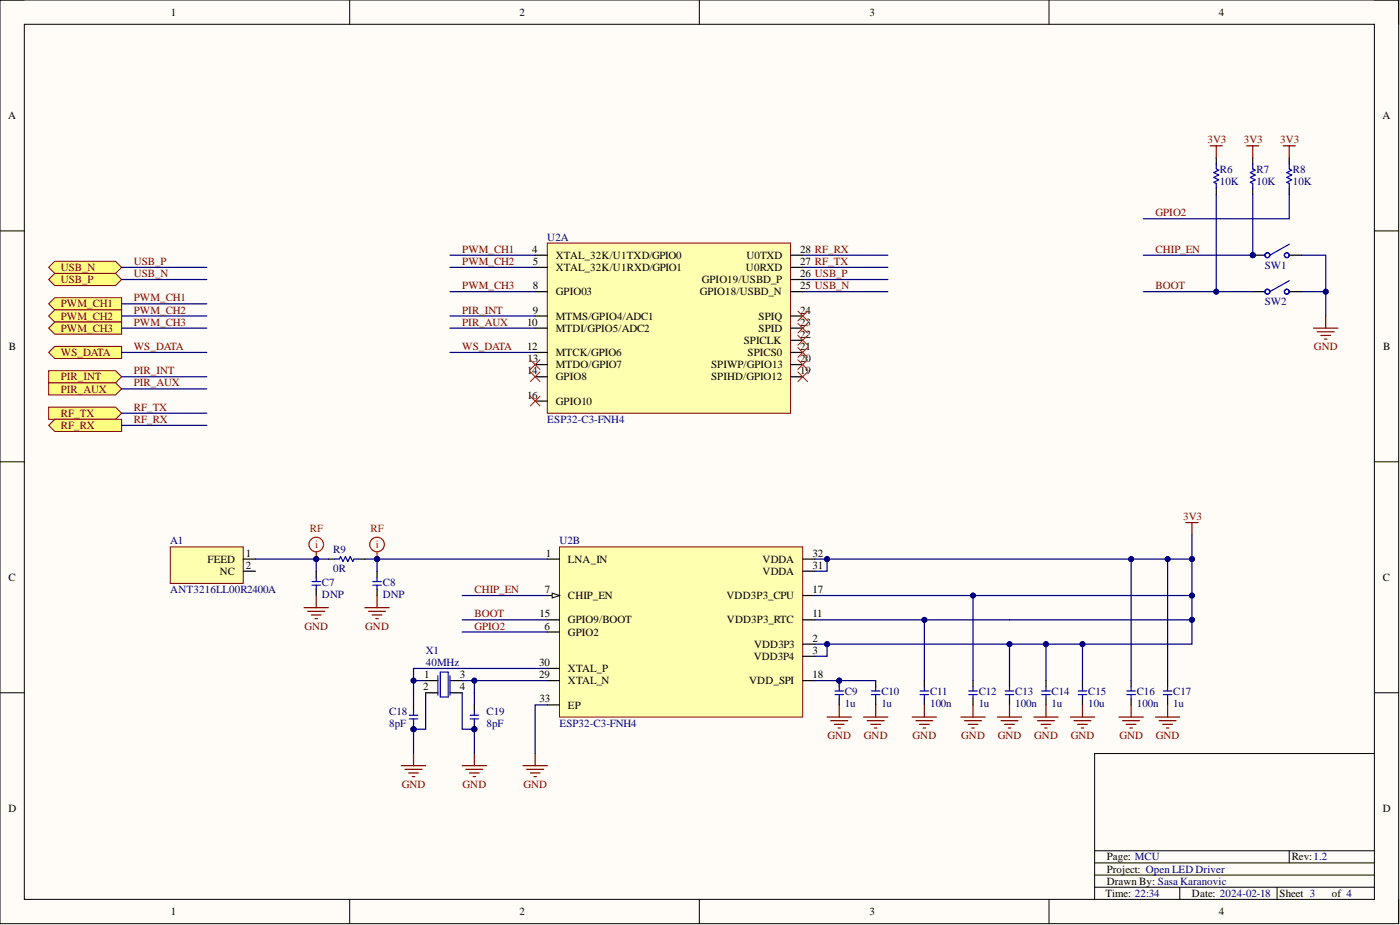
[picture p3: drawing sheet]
<svg xmlns="http://www.w3.org/2000/svg" width="292mm" height="193mm" viewBox="0 0 292 193" stroke-linecap="round" stroke-linejoin="round" font-family="sans-serif">
<path d="M0 0h291.8v192.7h-291.8z" fill-rule="evenodd" fill="#fffcf8"/>
<path d="M0 0h291.8v192.7h-291.8z" fill="none" stroke="#000" stroke-width=".21"/>
<path d="M5.1 5.1h281.7v182.5h-281.7z" fill-rule="evenodd" fill="#fffcf8"/>
<g fill="none" stroke="#000" stroke-width=".21">
<path d="M0 0h5.1M73 0v5.1M145.9 0v5.1M218.9 0v5.1M286.8 0h5v5.1M5.1 5.1h281.7v182.5h-281.7zM0 48.2h5.1M286.8 48.2h5M0 96.3h5.1M286.8 96.3h5M0 144.5h5.1M286.8 144.5h5"/>
<path d="M286.8 157.2h-58.4v30.4M228.4 177.5h58.4M269 177.5v2.5M73 187.6v5.1M145.9 187.6v5.1M218.9 187.6v5.1M228.4 182.6h58.4M228.4 185.1h58.4M228.4 180h58.4M246.2 185.1v2.5M266.5 185.1v2.5M291.8 187.6v5.1"/>
</g>
<path d="M35.5 114.1h15.3v7.6h-15.3z" fill-rule="evenodd" fill="#ffffb0"/>
<path d="M35.5 114.1h15.3v7.6h-15.3z" fill="none" stroke="#800000" stroke-width=".21"/>
<path d="M50.8 116.6h2.5M50.8 119.2h2.5M66 119.2v1.2M68.5 116.6h1.3M74.9 116.6h1.2M78.7 119.2v1.2M66 123v1.2M78.7 123v1.2" fill="none" stroke="#000" stroke-width=".25"/>
<path d="M69.8 116.6h1l.3-.5 .5 1 .5-1 .5 1 .5-1 .5 1 .2-.5h1.1M65.1 121.3h1.8M65.1 122.1h1.8M66 120.4v.9M66 122.1v.9M77.8 121.3h1.8M77.8 122.1h1.8M78.7 120.4v.9M78.7 122.1v.9" fill="none" stroke="#00f" stroke-width=".25"/>
<path d="M53.3 116.6h15.2" fill="none" stroke="#000080" stroke-width=".25"/>
<circle cx="66" cy="116.6" r=".51" fill="#000080"/>
<circle cx="66" cy="116.6" r=".51" fill="none" stroke="#000080" stroke-width=".21"/>
<path d="M66 116.6v2.6" fill="none" stroke="#000080" stroke-width=".25"/>
<circle cx="66" cy="116.6" r=".51" fill="#000080"/>
<circle cx="66" cy="116.6" r=".51" fill="none" stroke="#000080" stroke-width=".21"/>
<path d="M76.1 116.6h38.1" fill="none" stroke="#000080" stroke-width=".25"/>
<circle cx="78.7" cy="116.6" r=".51" fill="#000080"/>
<circle cx="78.7" cy="116.6" r=".51" fill="none" stroke="#000080" stroke-width=".21"/>
<path d="M78.7 116.6v2.6" fill="none" stroke="#000080" stroke-width=".25"/>
<circle cx="78.7" cy="116.6" r=".51" fill="#000080"/>
<circle cx="78.7" cy="116.6" r=".51" fill="none" stroke="#000080" stroke-width=".21"/>
<g fill="none" stroke="#800000" stroke-width=".25">
<path d="M247.4 109h2.6M248.7 109v2.6M63.4 126.8h5.1M64.2 127.5h3.6M65 128.3h2M65.7 129.1h.5M66 124.2v2.6M76.1 126.8h5.1M76.9 127.5h3.5M77.7 128.3h2M78.4 129.1h.5M78.7 124.2v2.6"/>
<path d="M109.1 159.7h5.1M111.7 157.2v2.5M208.1 149.6h5.1M208.8 150.4h3.6M209.6 151.1h2M210.4 151.9h.5M210.6 147.1v2.5M215.7 149.6h5.1M216.5 150.4h3.5M217.2 151.1h2.1M218 151.9h.5M218.2 147.1v2.5"/>
<path d="M223.3 149.6h5.1M224.1 150.4h3.5M224.8 151.1h2.1M225.6 151.9h.5M225.9 147.1v2.5M109.9 160.5h3.5M110.6 161.3h2.1M111.4 162h.5"/>
</g>
<path d="M88.8 142h2.6M88.8 144.5h2.6M93.9 142h2.5M93.9 144.5h2.5M210.6 142v1.3M210.6 145.8v1.3M218.2 142v1.3M218.2 145.8v1.3M225.9 142v1.3M225.9 145.8v1.3" fill="none" stroke="#000" stroke-width=".25"/>
<g fill="none" stroke="#00f" stroke-width=".25">
<path d="M91.4 141v4M91.9 140.2h1.6v5.2h-1.6zM93.9 141v4M209.7 144.1h1.8M209.7 144.9h1.8M210.6 143.3v.8M210.6 144.9v.9M217.3 144.1h1.8M217.3 144.9h1.8M218.2 143.3v.8M218.2 144.9v.9M225 144.1h1.7"/>
<path d="M225 144.9h1.7M225.9 143.3v.8M225.9 144.9v.9"/>
</g>
<path d="M93.9 53.2h17.8M93.9 55.8h17.8M167.5 53.2h17.7M167.5 55.8h17.7M167.5 58.3h17.7M93.9 60.8h17.8M93.9 65.9h17.8M93.9 73.5h17.8M167.5 60.8h17.7" fill="none" stroke="#000080" stroke-width=".25"/>
<circle cx="261.4" cy="53.2" r=".51" fill="#000080"/>
<circle cx="261.4" cy="53.2" r=".51" fill="none" stroke="#000080" stroke-width=".21"/>
<path d="M261.4 53.2h2.5" fill="none" stroke="#000" stroke-width=".25"/>
<circle cx="261.4" cy="53.2" r=".51" fill="#000080"/>
<circle cx="261.4" cy="53.2" r=".51" fill="none" stroke="#000080" stroke-width=".21"/>
<path d="M269 53.2h2.5M261.4 60.8h2.5M269 60.8h2.5" fill="none" stroke="#000" stroke-width=".25"/>
<g fill="none" stroke="#00f" stroke-width=".25">
<path d="M269 51l-4.1 2.2M269 58.6l-4.1 2.2"/>
<circle cx="264.4" cy="53.2" r=".51"/>
<circle cx="268.5" cy="53.2" r=".51"/>
<circle cx="264.4" cy="60.8" r=".51"/>
<circle cx="268.5" cy="60.8" r=".51"/>
</g>
<path d="M114.2 50.7h50.7v35.5h-50.7z" fill-rule="evenodd" fill="#ffffb0"/>
<path d="M114.2 50.7h50.7v35.5h-50.7z" fill="none" stroke="#800000" stroke-width=".21"/>
<g fill="none" stroke="#000" stroke-width=".25">
<path d="M111.7 53.2h2.5M111.7 55.8h2.5M164.9 53.2h2.6M164.9 55.8h2.6M164.9 58.3h2.6M111.7 65.9h2.5M111.7 68.5h2.5M111.7 60.8h2.5M111.7 76.1h2.5M111.7 73.5h2.5M111.7 78.6h2.5M164.9 65.9h2.6"/>
<path d="M164.9 68.5h2.6M164.9 60.8h2.6M164.9 76.1h2.6M164.9 73.5h2.6M164.9 78.6h2.6M164.9 71h2.6M111.7 83.7h2.5"/>
</g>
<path d="M116.7 114.1h50.8v35.5h-50.8z" fill-rule="evenodd" fill="#ffffb0"/>
<path d="M116.7 114.1h50.8v35.5h-50.8z" fill="none" stroke="#800000" stroke-width=".21"/>
<path d="M114.2 116.6h2.5M114.2 131.8h2.5M114.2 124.2h2.5M167.5 134.4h2.5M167.5 136.9h2.5" fill="none" stroke="#000" stroke-width=".25"/>
<path d="M115.2 123.7l1.5 .5-1.5 .5z" fill="#f8fcff"/>
<path d="M115.2 123.7l1.5 .5-1.5 .5z" fill="none" stroke="#000" stroke-width=".21"/>
<path d="M167.5 119.2h2.5M167.5 116.6h2.5M114.2 139.5h2.5M114.2 129.3h2.5M167.5 124.2h2.5M167.5 129.3h2.5M114.2 142h2.5M114.2 147.1h2.5M167.5 142h2.5" fill="none" stroke="#000" stroke-width=".25"/>
<path d="M96.4 142h17.8M114.2 147.1h-2.5v10.1" fill="none" stroke="#000080" stroke-width=".25"/>
<circle cx="99" cy="142" r=".51" fill="#000080"/>
<circle cx="99" cy="142" r=".51" fill="none" stroke="#000080" stroke-width=".21"/>
<path d="M83.7 159.7h5.1M86.3 157.2v2.5M96.4 159.7h5.1M99 157.2v2.5M84.5 160.5h3.6M85.3 161.3h2M86 162h.5M97.2 160.5h3.5M98 161.3h2M98.7 162h.5" fill="none" stroke="#800000" stroke-width=".25"/>
<path d="M86.3 142h2.5" fill="none" stroke="#000080" stroke-width=".25"/>
<circle cx="86.3" cy="142" r=".51" fill="#000080"/>
<circle cx="86.3" cy="142" r=".51" fill="none" stroke="#000080" stroke-width=".21"/>
<path d="M203 142v1.3M203 145.8v1.3" fill="none" stroke="#000" stroke-width=".25"/>
<path d="M202.1 144.1h1.8M202.1 144.9h1.8M203 143.3v.8M203 144.9v.9" fill="none" stroke="#00f" stroke-width=".25"/>
<path d="M200.5 149.6h5M201.2 150.4h3.6M202 151.1h2M202.8 151.9h.5M203 147.1v2.5" fill="none" stroke="#800000" stroke-width=".25"/>
<circle cx="175.1" cy="142" r=".51" fill="#000080"/>
<circle cx="175.1" cy="142" r=".51" fill="none" stroke="#000080" stroke-width=".21"/>
<path d="M175.1 142v1.3M175.1 145.8v1.3" fill="none" stroke="#000" stroke-width=".25"/>
<circle cx="175.1" cy="142" r=".51" fill="#000080"/>
<circle cx="175.1" cy="142" r=".51" fill="none" stroke="#000080" stroke-width=".21"/>
<g fill="none" stroke="#00f" stroke-width=".25">
<path d="M174.2 144.1h1.8M174.2 144.9h1.8M175.1 143.3v.8M175.1 144.9v.9M181.8 144.1h1.8M181.8 144.9h1.8M182.7 143.3v.8M182.7 144.9v.9M235.1 144.1h1.8M235.1 144.9h1.8M236 143.3v.8M236 144.9v.9"/>
<path d="M242.7 144.1h1.8M242.7 144.9h1.8M243.6 143.3v.8M243.6 144.9v.9"/>
</g>
<g fill="none" stroke="#800000" stroke-width=".25">
<path d="M172.6 149.6h5M173.3 150.4h3.6M174.1 151.1h2M174.8 151.9h.6M175.1 147.1v2.5M180.2 149.6h5M180.9 150.4h3.6M181.7 151.1h2M182.5 151.9h.5M182.7 147.1v2.5M233.5 149.6h5M234.2 150.4h3.6"/>
<path d="M235 151.1h2M235.7 151.9h.6M236 147.1v2.5M241.1 149.6h5.1M241.8 150.4h3.6M242.6 151.1h2M243.4 151.9h.5M243.6 147.1v2.5"/>
</g>
<path d="M182.7 142v1.3M182.7 145.8v1.3M236 142v1.3M236 145.8v1.3M243.6 142v1.3M243.6 145.8v1.3" fill="none" stroke="#000" stroke-width=".25"/>
<path d="M210.6 134.4v7.6" fill="none" stroke="#000080" stroke-width=".25"/>
<circle cx="210.6" cy="134.4" r=".51" fill="#000080"/>
<circle cx="210.6" cy="134.4" r=".51" fill="none" stroke="#000080" stroke-width=".21"/>
<path d="M218.2 134.4v7.6" fill="none" stroke="#000080" stroke-width=".25"/>
<circle cx="218.2" cy="134.4" r=".51" fill="#000080"/>
<circle cx="218.2" cy="134.4" r=".51" fill="none" stroke="#000080" stroke-width=".21"/>
<path d="M170 116.6h78.7" fill="none" stroke="#000080" stroke-width=".25"/>
<circle cx="172.6" cy="116.6" r=".51" fill="#000080"/>
<circle cx="172.6" cy="116.6" r=".51" fill="none" stroke="#000080" stroke-width=".21"/>
<circle cx="236" cy="116.6" r=".51" fill="#000080"/>
<circle cx="236" cy="116.6" r=".51" fill="none" stroke="#000080" stroke-width=".21"/>
<circle cx="243.6" cy="116.6" r=".51" fill="#000080"/>
<circle cx="243.6" cy="116.6" r=".51" fill="none" stroke="#000080" stroke-width=".21"/>
<circle cx="248.7" cy="116.6" r=".51" fill="#000080"/>
<circle cx="248.7" cy="116.6" r=".51" fill="none" stroke="#000080" stroke-width=".21"/>
<path d="M170 129.3h40.6" fill="none" stroke="#000080" stroke-width=".25"/>
<circle cx="192.9" cy="129.3" r=".51" fill="#000080"/>
<circle cx="192.9" cy="129.3" r=".51" fill="none" stroke="#000080" stroke-width=".21"/>
<path d="M170 142h12.7" fill="none" stroke="#000080" stroke-width=".25"/>
<circle cx="175.1" cy="142" r=".51" fill="#000080"/>
<circle cx="175.1" cy="142" r=".51" fill="none" stroke="#000080" stroke-width=".21"/>
<path d="M269 33v1.2M269 39.3v1.3" fill="none" stroke="#000" stroke-width=".25"/>
<path d="M269 34.2v1l.5 .3-1 .5 1 .5-1 .5 1 .5-1 .5 .5 .3v1" fill="none" stroke="#00f" stroke-width=".25"/>
<path d="M238.5 60.8h22.9M96.4 124.2h17.8M96.4 129.3h17.8M96.4 131.8h17.8" fill="none" stroke="#000080" stroke-width=".25"/>
<circle cx="253.8" cy="60.8" r=".51" fill="#000080"/>
<circle cx="253.8" cy="60.8" r=".51" fill="none" stroke="#000080" stroke-width=".21"/>
<path d="M238.5 53.2h22.9" fill="none" stroke="#000080" stroke-width=".25"/>
<circle cx="261.4" cy="53.2" r=".51" fill="#000080"/>
<circle cx="261.4" cy="53.2" r=".51" fill="none" stroke="#000080" stroke-width=".21"/>
<path d="M271.5 53.2h5.1v12.7" fill="none" stroke="#000080" stroke-width=".25"/>
<circle cx="276.6" cy="60.8" r=".51" fill="#000080"/>
<circle cx="276.6" cy="60.8" r=".51" fill="none" stroke="#000080" stroke-width=".21"/>
<path d="M274.1 68.5h5M274.8 69.2h3.6M275.6 70h2M276.3 70.7h.6M276.6 65.9v2.6" fill="none" stroke="#800000" stroke-width=".25"/>
<path d="M271.5 60.8h5.1" fill="none" stroke="#000080" stroke-width=".25"/>
<circle cx="276.6" cy="60.8" r=".51" fill="#000080"/>
<circle cx="276.6" cy="60.8" r=".51" fill="none" stroke="#000080" stroke-width=".21"/>
<path d="M252.5 30.4h2.5M253.8 30.4v2.6M260.1 30.4h2.5M261.4 30.4v2.6M267.7 30.4h2.6M269 30.4v2.6" fill="none" stroke="#800000" stroke-width=".25"/>
<path d="M253.8 33v1.2M253.8 39.3v1.3M261.4 33v1.2M261.4 39.3v1.3" fill="none" stroke="#000" stroke-width=".25"/>
<path d="M253.8 34.2v1l.5 .3-1 .5 1 .5-1 .5 1 .5-1 .5 .5 .3v1M261.4 34.2v1l.5 .3-1 .5 1 .5-1 .5 1 .5-1 .5 .5 .3v1" fill="none" stroke="#00f" stroke-width=".25"/>
<path d="M261.4 40.6v12.6M269 40.6v5h-30.5" fill="none" stroke="#000080" stroke-width=".25"/>
<circle cx="261.4" cy="53.2" r=".51" fill="#000080"/>
<circle cx="261.4" cy="53.2" r=".51" fill="none" stroke="#000080" stroke-width=".21"/>
<path d="M253.8 40.6v20.2" fill="none" stroke="#000080" stroke-width=".25"/>
<circle cx="253.8" cy="60.8" r=".51" fill="#000080"/>
<circle cx="253.8" cy="60.8" r=".51" fill="none" stroke="#000080" stroke-width=".21"/>
<path d="M114.2 139.5h-27.9v5" fill="none" stroke="#000080" stroke-width=".25"/>
<circle cx="86.3" cy="142" r=".51" fill="#000080"/>
<circle cx="86.3" cy="142" r=".51" fill="none" stroke="#000080" stroke-width=".21"/>
<path d="M86.3 152.1v5.1" fill="none" stroke="#000080" stroke-width=".25"/>
<circle cx="86.3" cy="152.1" r=".51" fill="#000080"/>
<circle cx="86.3" cy="152.1" r=".51" fill="none" stroke="#000080" stroke-width=".21"/>
<path d="M86.3 144.5v2.6" fill="none" stroke="#000080" stroke-width=".25"/>
<circle cx="86.3" cy="152.1" r=".51" fill="#000080"/>
<circle cx="86.3" cy="152.1" r=".51" fill="none" stroke="#000080" stroke-width=".21"/>
<path d="M86.3 147.1v1.2M86.3 150.9v1.2" fill="none" stroke="#000" stroke-width=".25"/>
<circle cx="86.3" cy="152.1" r=".51" fill="#000080"/>
<circle cx="86.3" cy="152.1" r=".51" fill="none" stroke="#000080" stroke-width=".21"/>
<path d="M85.4 150h1.8M85.4 149.2h1.8M86.3 148.3v.9M86.3 150v.9" fill="none" stroke="#00f" stroke-width=".25"/>
<path d="M99 152.1v5.1" fill="none" stroke="#000080" stroke-width=".25"/>
<circle cx="99" cy="152.1" r=".51" fill="#000080"/>
<circle cx="99" cy="152.1" r=".51" fill="none" stroke="#000080" stroke-width=".21"/>
<path d="M99 142v5.1" fill="none" stroke="#000080" stroke-width=".25"/>
<circle cx="99" cy="142" r=".51" fill="#000080"/>
<circle cx="99" cy="142" r=".51" fill="none" stroke="#000080" stroke-width=".21"/>
<circle cx="99" cy="152.1" r=".51" fill="#000080"/>
<circle cx="99" cy="152.1" r=".51" fill="none" stroke="#000080" stroke-width=".21"/>
<path d="M99 150.9v1.2" fill="none" stroke="#000" stroke-width=".25"/>
<circle cx="99" cy="152.1" r=".51" fill="#000080"/>
<circle cx="99" cy="152.1" r=".51" fill="none" stroke="#000080" stroke-width=".21"/>
<path d="M99 147.1v1.2" fill="none" stroke="#000" stroke-width=".25"/>
<path d="M98.1 149.2h1.8M98.1 150h1.8M99 148.3v.9M99 150v.9" fill="none" stroke="#00f" stroke-width=".25"/>
<path d="M88.8 144.5v7.6h-2.5" fill="none" stroke="#000080" stroke-width=".25"/>
<circle cx="86.3" cy="152.1" r=".51" fill="#000080"/>
<circle cx="86.3" cy="152.1" r=".51" fill="none" stroke="#000080" stroke-width=".21"/>
<path d="M96.4 144.5v7.6h2.6" fill="none" stroke="#000080" stroke-width=".25"/>
<circle cx="99" cy="152.1" r=".51" fill="#000080"/>
<circle cx="99" cy="152.1" r=".51" fill="none" stroke="#000080" stroke-width=".21"/>
<path d="M166.5 77.6l2 2M166.5 75l2 2.1M166.5 72.5l2 2M166.5 70l2 2M166.5 67.4l2 2.1M166.5 64.9l2 2M168.5 77.6l-2 2M168.5 75l-2 2.1M168.5 72.5l-2 2M168.5 70l-2 2M168.5 67.4l-2 2.1M168.5 64.9l-2 2" fill="none" stroke="#f00" stroke-width=".21"/>
<path d="M248.7 111.6v17.7h-38.1" fill="none" stroke="#000080" stroke-width=".25"/>
<circle cx="248.7" cy="116.6" r=".51" fill="#000080"/>
<circle cx="248.7" cy="116.6" r=".51" fill="none" stroke="#000080" stroke-width=".21"/>
<circle cx="248.7" cy="124.2" r=".51" fill="#000080"/>
<circle cx="248.7" cy="124.2" r=".51" fill="none" stroke="#000080" stroke-width=".21"/>
<circle cx="248.7" cy="129.3" r=".51" fill="#000080"/>
<circle cx="248.7" cy="129.3" r=".51" fill="none" stroke="#000080" stroke-width=".21"/>
<path d="M170 124.2h78.7" fill="none" stroke="#000080" stroke-width=".25"/>
<circle cx="248.7" cy="124.2" r=".51" fill="#000080"/>
<circle cx="248.7" cy="124.2" r=".51" fill="none" stroke="#000080" stroke-width=".21"/>
<circle cx="203" cy="124.2" r=".51" fill="#000080"/>
<circle cx="203" cy="124.2" r=".51" fill="none" stroke="#000080" stroke-width=".21"/>
<path d="M170 134.4h2.6v2.5h-2.6" fill="none" stroke="#000080" stroke-width=".25"/>
<circle cx="172.6" cy="134.4" r=".51" fill="#000080"/>
<circle cx="172.6" cy="134.4" r=".51" fill="none" stroke="#000080" stroke-width=".21"/>
<path d="M172.6 116.6v2.6h-2.6" fill="none" stroke="#000080" stroke-width=".25"/>
<circle cx="172.6" cy="116.6" r=".51" fill="#000080"/>
<circle cx="172.6" cy="116.6" r=".51" fill="none" stroke="#000080" stroke-width=".21"/>
<path d="M172.6 134.4h53.3v7.6" fill="none" stroke="#000080" stroke-width=".25"/>
<circle cx="172.6" cy="134.4" r=".51" fill="#000080"/>
<circle cx="172.6" cy="134.4" r=".51" fill="none" stroke="#000080" stroke-width=".21"/>
<circle cx="210.6" cy="134.4" r=".51" fill="#000080"/>
<circle cx="210.6" cy="134.4" r=".51" fill="none" stroke="#000080" stroke-width=".21"/>
<circle cx="218.2" cy="134.4" r=".51" fill="#000080"/>
<circle cx="218.2" cy="134.4" r=".51" fill="none" stroke="#000080" stroke-width=".21"/>
<circle cx="225.9" cy="134.4" r=".51" fill="#000080"/>
<circle cx="225.9" cy="134.4" r=".51" fill="none" stroke="#000080" stroke-width=".21"/>
<path d="M248.7 129.3v5.1h-22.8" fill="none" stroke="#000080" stroke-width=".25"/>
<circle cx="225.9" cy="134.4" r=".51" fill="#000080"/>
<circle cx="225.9" cy="134.4" r=".51" fill="none" stroke="#000080" stroke-width=".21"/>
<circle cx="248.7" cy="129.3" r=".51" fill="#000080"/>
<circle cx="248.7" cy="129.3" r=".51" fill="none" stroke="#000080" stroke-width=".21"/>
<path d="M236 116.6v25.4" fill="none" stroke="#000080" stroke-width=".25"/>
<circle cx="236" cy="116.6" r=".51" fill="#000080"/>
<circle cx="236" cy="116.6" r=".51" fill="none" stroke="#000080" stroke-width=".21"/>
<path d="M243.6 116.6v25.4" fill="none" stroke="#000080" stroke-width=".25"/>
<circle cx="243.6" cy="116.6" r=".51" fill="#000080"/>
<circle cx="243.6" cy="116.6" r=".51" fill="none" stroke="#000080" stroke-width=".21"/>
<path d="M203 124.2v17.8" fill="none" stroke="#000080" stroke-width=".25"/>
<circle cx="203" cy="124.2" r=".51" fill="#000080"/>
<circle cx="203" cy="124.2" r=".51" fill="none" stroke="#000080" stroke-width=".21"/>
<path d="M192.9 142v1.3M192.9 145.8v1.3" fill="none" stroke="#000" stroke-width=".25"/>
<path d="M192 144.1h1.7M192 144.9h1.7M192.9 143.3v.8M192.9 144.9v.9" fill="none" stroke="#00f" stroke-width=".25"/>
<path d="M190.3 149.6h5.1M191.1 150.4h3.5M191.8 151.1h2.1M192.6 151.9h.5M192.9 147.1v2.5" fill="none" stroke="#800000" stroke-width=".25"/>
<path d="M192.9 129.3v12.7" fill="none" stroke="#000080" stroke-width=".25"/>
<circle cx="192.9" cy="129.3" r=".51" fill="#000080"/>
<circle cx="192.9" cy="129.3" r=".51" fill="none" stroke="#000080" stroke-width=".21"/>
<path d="M10.2 55.8l1.2-1.3h12.7l1.3 1.3-1.3 1.2h-12.7z" fill-rule="evenodd" fill="#ffff80"/>
<path d="M10.2 55.8l1.2-1.3h12.7l1.3 1.3-1.3 1.2h-12.7z" fill="none" stroke="#800000" stroke-width=".21"/>
<path d="M10.2 58.3l1.2-1.3h12.7l1.3 1.3-1.3 1.3h-12.7z" fill-rule="evenodd" fill="#ffff80"/>
<path d="M10.2 58.3l1.2-1.3h12.7l1.3 1.3-1.3 1.3h-12.7z" fill="none" stroke="#800000" stroke-width=".21"/>
<path d="M25.4 55.8h17.7M25.4 58.3h17.7" fill="none" stroke="#000080" stroke-width=".25"/>
<path d="M10.2 63.4l1.2-1.3h14v2.6h-14z" fill-rule="evenodd" fill="#ffff80"/>
<path d="M10.2 63.4l1.2-1.3h14v2.6h-14z" fill="none" stroke="#800000" stroke-width=".21"/>
<path d="M25.4 63.4h17.7" fill="none" stroke="#000080" stroke-width=".25"/>
<path d="M10.2 65.9l1.2-1.2h14v2.5h-14z" fill-rule="evenodd" fill="#ffff80"/>
<path d="M10.2 65.9l1.2-1.2h14v2.5h-14z" fill="none" stroke="#800000" stroke-width=".21"/>
<path d="M25.4 65.9h17.7" fill="none" stroke="#000080" stroke-width=".25"/>
<path d="M10.2 68.5l1.2-1.3h14v2.5h-14z" fill-rule="evenodd" fill="#ffff80"/>
<path d="M10.2 68.5l1.2-1.3h14v2.5h-14z" fill="none" stroke="#800000" stroke-width=".21"/>
<path d="M25.4 68.5h17.7" fill="none" stroke="#000080" stroke-width=".25"/>
<path d="M10.2 73.5l1.2-1.2h14v2.5h-14z" fill-rule="evenodd" fill="#ffff80"/>
<path d="M10.2 73.5l1.2-1.2h14v2.5h-14z" fill="none" stroke="#800000" stroke-width=".21"/>
<path d="M25.4 73.5h17.7" fill="none" stroke="#000080" stroke-width=".25"/>
<path d="M10.2 77.3h13.9l1.3 1.3-1.3 1.3h-13.9z" fill-rule="evenodd" fill="#ffff80"/>
<path d="M10.2 77.3h13.9l1.3 1.3-1.3 1.3h-13.9z" fill="none" stroke="#800000" stroke-width=".21"/>
<path d="M25.4 78.6h17.7" fill="none" stroke="#000080" stroke-width=".25"/>
<path d="M10.2 84.9h13.9l1.3 1.3-1.3 1.3h-13.9z" fill-rule="evenodd" fill="#ffff80"/>
<path d="M10.2 84.9h13.9l1.3 1.3-1.3 1.3h-13.9z" fill="none" stroke="#800000" stroke-width=".21"/>
<path d="M25.4 86.2h17.7" fill="none" stroke="#000080" stroke-width=".25"/>
<path d="M10.2 88.7l1.2-1.2h14v2.5h-14z" fill-rule="evenodd" fill="#ffff80"/>
<path d="M10.2 88.7l1.2-1.2h14v2.5h-14z" fill="none" stroke="#800000" stroke-width=".21"/>
<path d="M25.4 88.7h17.7" fill="none" stroke="#000080" stroke-width=".25"/>
<g fill="none" stroke="#f00" stroke-width=".25">
<path d="M78.7 115.1v1.5"/>
<circle cx="78.7" cy="113.6" r="1.52"/>
</g>
<circle cx="78.7" cy="116.6" r=".51" fill="#000080"/>
<circle cx="78.7" cy="116.6" r=".51" fill="none" stroke="#000080" stroke-width=".21"/>
<g fill="none" stroke="#f00" stroke-width=".25">
<path d="M66 115.1v1.5"/>
<circle cx="66" cy="113.6" r="1.52"/>
</g>
<circle cx="66" cy="116.6" r=".51" fill="#000080"/>
<circle cx="66" cy="116.6" r=".51" fill="none" stroke="#000080" stroke-width=".21"/>
<path d="M93.9 68.5h17.8" fill="none" stroke="#000080" stroke-width=".25"/>
<path d="M10.2 79.9h13.9l1.3 1.2-1.3 1.3h-13.9z" fill-rule="evenodd" fill="#ffff80"/>
<path d="M10.2 79.9h13.9l1.3 1.2-1.3 1.3h-13.9z" fill="none" stroke="#800000" stroke-width=".21"/>
<path d="M25.4 81.1h17.7" fill="none" stroke="#000080" stroke-width=".25"/>
<path d="M110.6 75l2.1 2.1M110.6 77.6l2.1 2M112.7 75l-2.1 2.1M112.7 77.6l-2.1 2M110.6 82.7l2.1 2M112.7 82.7l-2.1 2" fill="none" stroke="#f00" stroke-width=".21"/>
<g font-size="2.3">
<text x="35.6" y="3.3">1</text>
<text x="108.4" y="3.3">2</text>
<text x="181.4" y="3.3">3</text>
<text x="254.3" y="3.3">4</text>
<text x="1.7" y="24.8">A</text>
<text x="288.4" y="24.8">A</text>
<text x="111.1" y="52.7">4</text>
<text x="167" y="52.7">28 RF_RX</text>
<text x="111.1" y="55.3">5</text>
<text x="116" y="54">XTAL_32K/U1TXD/GPIO0</text>
<text x="116" y="56.5">XTAL_32K/U1RXD/GPIO1</text>
<text x="146.4" y="59.1">GPIO19/USBD_P</text>
<text x="155.6" y="56.5">U0RXD</text>
<text x="155.7" y="54">U0TXD</text>
<text x="167" y="57.8">26 USB_P</text>
<text x="167" y="55.3">27 RF_TX</text>
<text x="111.1" y="65.4">9</text>
<text x="111.1" y="60.3">8</text>
<text x="116" y="61.6">GPIO03</text>
<text x="146" y="61.6">GPIO18/USBD_N</text>
<text x="167" y="65.4">24</text>
<text x="167" y="60.3">25 USB_N</text>
<text x="110" y="67.9">10</text>
<text x="116" y="66.7">MTMS/GPIO4/ADC1</text>
<text x="116" y="69.2">MTDI/GPIO5/ADC2</text>
<text x="155.2" y="71.8">SPICLK</text>
<text x="158.3" y="69.2">SPID</text>
<text x="158.3" y="66.7">SPIQ</text>
<text x="167" y="70.5">22</text>
<text x="167" y="67.9">23</text>
<text x="1.9" y="73">B</text>
<text x="110" y="73">12</text>
<text x="110" y="75.6">13</text>
<text x="116" y="76.8">MTDO/GPIO7</text>
<text x="116" y="74.3">MTCK/GPIO6</text>
<text x="148.4" y="76.8">SPIWP/GPIO13</text>
<text x="156" y="74.3">SPICS0</text>
<text x="167" y="75.6">20</text>
<text x="167" y="73">21</text>
<text x="288.6" y="73">B</text>
<text x="110" y="78.1">14</text>
<text x="110" y="83.2">16</text>
<text x="116" y="79.4">GPIO8</text>
<text x="148.4" y="79.4">SPIHD/GPIO12</text>
<text x="167" y="78.1">19</text>
<text x="116" y="84.4">GPIO10</text>
<text x="43.3" y="117.4">FEED</text>
<text x="45.8" y="119.9">NC</text>
<text x="51.3" y="116.1">1</text>
<text x="51.3" y="118.7">2</text>
<text x="113.9" y="116.1">1</text>
<text x="118.5" y="117.4">LNA_IN</text>
<text x="159.1" y="119.9">VDDA</text>
<text x="159.1" y="117.4">VDDA</text>
<text x="169.5" y="118.7">31</text>
<text x="169.5" y="116.1">32</text>
<text x="1.8" y="121.2">C</text>
<text x="113.7" y="123.7">7</text>
<text x="118.5" y="125">CHIP_EN</text>
<text x="151.6" y="125">VDD3P3_CPU</text>
<text x="169.5" y="123.7">17</text>
<text x="288.5" y="121.2">C</text>
<text x="112.6" y="128.8">15</text>
<text x="113.6" y="131.3">6</text>
<text x="118.5" y="130.1">GPIO9/BOOT</text>
<text x="151.7" y="130.1">VDD3P3_RTC</text>
<text x="169.5" y="128.8">11</text>
<text x="118.5" y="132.6">GPIO2</text>
<text x="157.2" y="137.7">VDD3P4</text>
<text x="157.3" y="135.1">VDD3P3</text>
<text x="169.5" y="133.9">2</text>
<text x="169.5" y="136.4">3</text>
<text x="88.5" y="141.5">1</text>
<text x="95.9" y="141.5">3</text>
<text x="112.5" y="141.5">29</text>
<text x="112.5" y="138.9">30</text>
<text x="118.5" y="142.7">XTAL_N</text>
<text x="118.5" y="140.2">XTAL_P</text>
<text x="156.3" y="142.7">VDD_SPI</text>
<text x="169.5" y="141.5">18</text>
<text x="88.3" y="144">2</text>
<text x="95.9" y="144">4</text>
<text x="112.6" y="146.5">33</text>
<text x="118.5" y="147.8">EP</text>
<text x="1.8" y="169.4">D</text>
<text x="288.5" y="169.4">D</text>
<text x="230.9" y="179.5">Page: MCU</text>
<text x="269.5" y="179.5">Rev:1.2</text>
<text x="230.9" y="184.6">Drawn By: Sasa Karanovic</text>
<text x="230.9" y="182">Project: Open LED Driver</text>
<text x="35.6" y="190.9">1</text>
<text x="108.4" y="190.9">2</text>
<text x="181.4" y="190.9">3</text>
<text x="230.7" y="187.1">Time: 22:34</text>
<text x="248.7" y="187.1">Date: 2024-02-18</text>
<text x="254.3" y="190.9">4</text>
<text x="267" y="187.1">Sheet 3</text>
<text x="277.9" y="187.1">of 4</text>
</g>
<g font-size="2.3" fill="#800000">
<text x="251.9" y="29.9">3V3</text>
<text x="259.5" y="29.9">3V3</text>
<text x="267.1" y="29.9">3V3</text>
<text x="241.1" y="45.1">GPIO2</text>
<text x="96.4" y="52.7">PWM_CH1</text>
<text x="241.1" y="52.7">CHIP_EN</text>
<text x="12.7" y="56.5">USB_N</text>
<text x="12.7" y="59.1">USB_P</text>
<text x="27.9" y="55.3">USB_P</text>
<text x="27.9" y="57.8">USB_N</text>
<text x="96.4" y="55.3">PWM_CH2</text>
<text x="12.7" y="64.1">PWM_CH1</text>
<text x="27.9" y="62.9">PWM_CH1</text>
<text x="27.9" y="65.4">PWM_CH2</text>
<text x="96.4" y="60.3">PWM_CH3</text>
<text x="96.4" y="65.4">PIR_INT</text>
<text x="241.1" y="60.3">BOOT</text>
<text x="12.7" y="66.7">PWM_CH2</text>
<text x="12.7" y="69.2">PWM_CH3</text>
<text x="27.9" y="67.9">PWM_CH3</text>
<text x="96.4" y="67.9">PIR_AUX</text>
<text x="12.7" y="74.3">WS_DATA</text>
<text x="27.9" y="73">WS_DATA</text>
<text x="96.4" y="73">WS_DATA</text>
<text x="274.2" y="73">GND</text>
<text x="12.7" y="79.4">PIR_INT</text>
<text x="12.7" y="81.9">PIR_AUX</text>
<text x="27.9" y="78.1">PIR_INT</text>
<text x="27.9" y="80.6">PIR_AUX</text>
<text x="12.7" y="87">RF_TX</text>
<text x="12.7" y="89.5">RF_RX</text>
<text x="27.9" y="88.2">RF_RX</text>
<text x="27.9" y="85.7">RF_TX</text>
<text x="246.8" y="108.5">3V3</text>
<text x="99" y="123.7">CHIP_EN</text>
<text x="63.5" y="131.3">GND</text>
<text x="76.2" y="131.3">GND</text>
<text x="99" y="128.8">BOOT</text>
<text x="99" y="131.3">GPIO2</text>
<text x="172.6" y="154.2">GND</text>
<text x="180.3" y="154.2">GND</text>
<text x="190.4" y="154.2">GND</text>
<text x="200.6" y="154.2">GND</text>
<text x="208.2" y="154.2">GND</text>
<text x="215.8" y="154.2">GND</text>
<text x="223.4" y="154.2">GND</text>
<text x="233.5" y="154.2">GND</text>
<text x="241.2" y="154.2">GND</text>
<text x="83.8" y="164.3">GND</text>
<text x="96.5" y="164.3">GND</text>
<text x="109.2" y="164.3">GND</text>
</g>
<g font-size="2.3" fill="#000080">
<text x="254.5" y="38.5">10K</text>
<text x="254.5" y="36">R6</text>
<text x="262.1" y="38.5">10K</text>
<text x="262.1" y="36">R7</text>
<text x="269.8" y="38.5">10K</text>
<text x="269.8" y="36">R8</text>
<text x="114.2" y="50.2">U2A</text>
<text x="263.9" y="56">SW1</text>
<text x="263.9" y="63.6">SW2</text>
<text x="114.2" y="88.2">ESP32-C3-FNH4</text>
<text x="35.5" y="113.6">A1</text>
<text x="116.7" y="113.6">U2B</text>
<text x="69.5" y="119.4">0R</text>
<text x="69.5" y="115.4">R9</text>
<text x="35.5" y="123.7">ANT3216LL00R2400A</text>
<text x="67.2" y="124.7">DNP</text>
<text x="67.2" y="122.2">C7</text>
<text x="79.9" y="124.7">DNP</text>
<text x="79.9" y="122.2">C8</text>
<text x="88.8" y="136.4">X1</text>
<text x="88.8" y="138.9">40MHz</text>
<text x="81.2" y="149.1">C18</text>
<text x="101.5" y="149.1">C19</text>
<text x="176.3" y="147.6">1u</text>
<text x="176.3" y="145">C9</text>
<text x="183.9" y="147.6">1u</text>
<text x="183.9" y="145">C10</text>
<text x="194" y="147.6">100n</text>
<text x="194" y="145">C11</text>
<text x="204.2" y="147.6">1u</text>
<text x="204.2" y="145">C12</text>
<text x="211.8" y="147.6">100n</text>
<text x="211.8" y="145">C13</text>
<text x="219.4" y="147.6">1u</text>
<text x="219.4" y="145">C14</text>
<text x="227" y="147.6">10u</text>
<text x="227" y="145">C15</text>
<text x="237.2" y="147.6">100n</text>
<text x="237.2" y="145">C16</text>
<text x="244.8" y="147.6">1u</text>
<text x="244.8" y="145">C17</text>
<text x="81.2" y="151.6">8pF</text>
<text x="101.5" y="151.6">8pF</text>
<text x="116.7" y="151.6">ESP32-C3-FNH4</text>
</g>
<g font-size="2.3" fill="#f00">
<text x="64.6" y="111.1">RF</text>
<text x="77.3" y="111.1">RF</text>
<text x="65.7" y="114.3">i</text>
<text x="78.4" y="114.3">i</text>
</g>
</svg>
